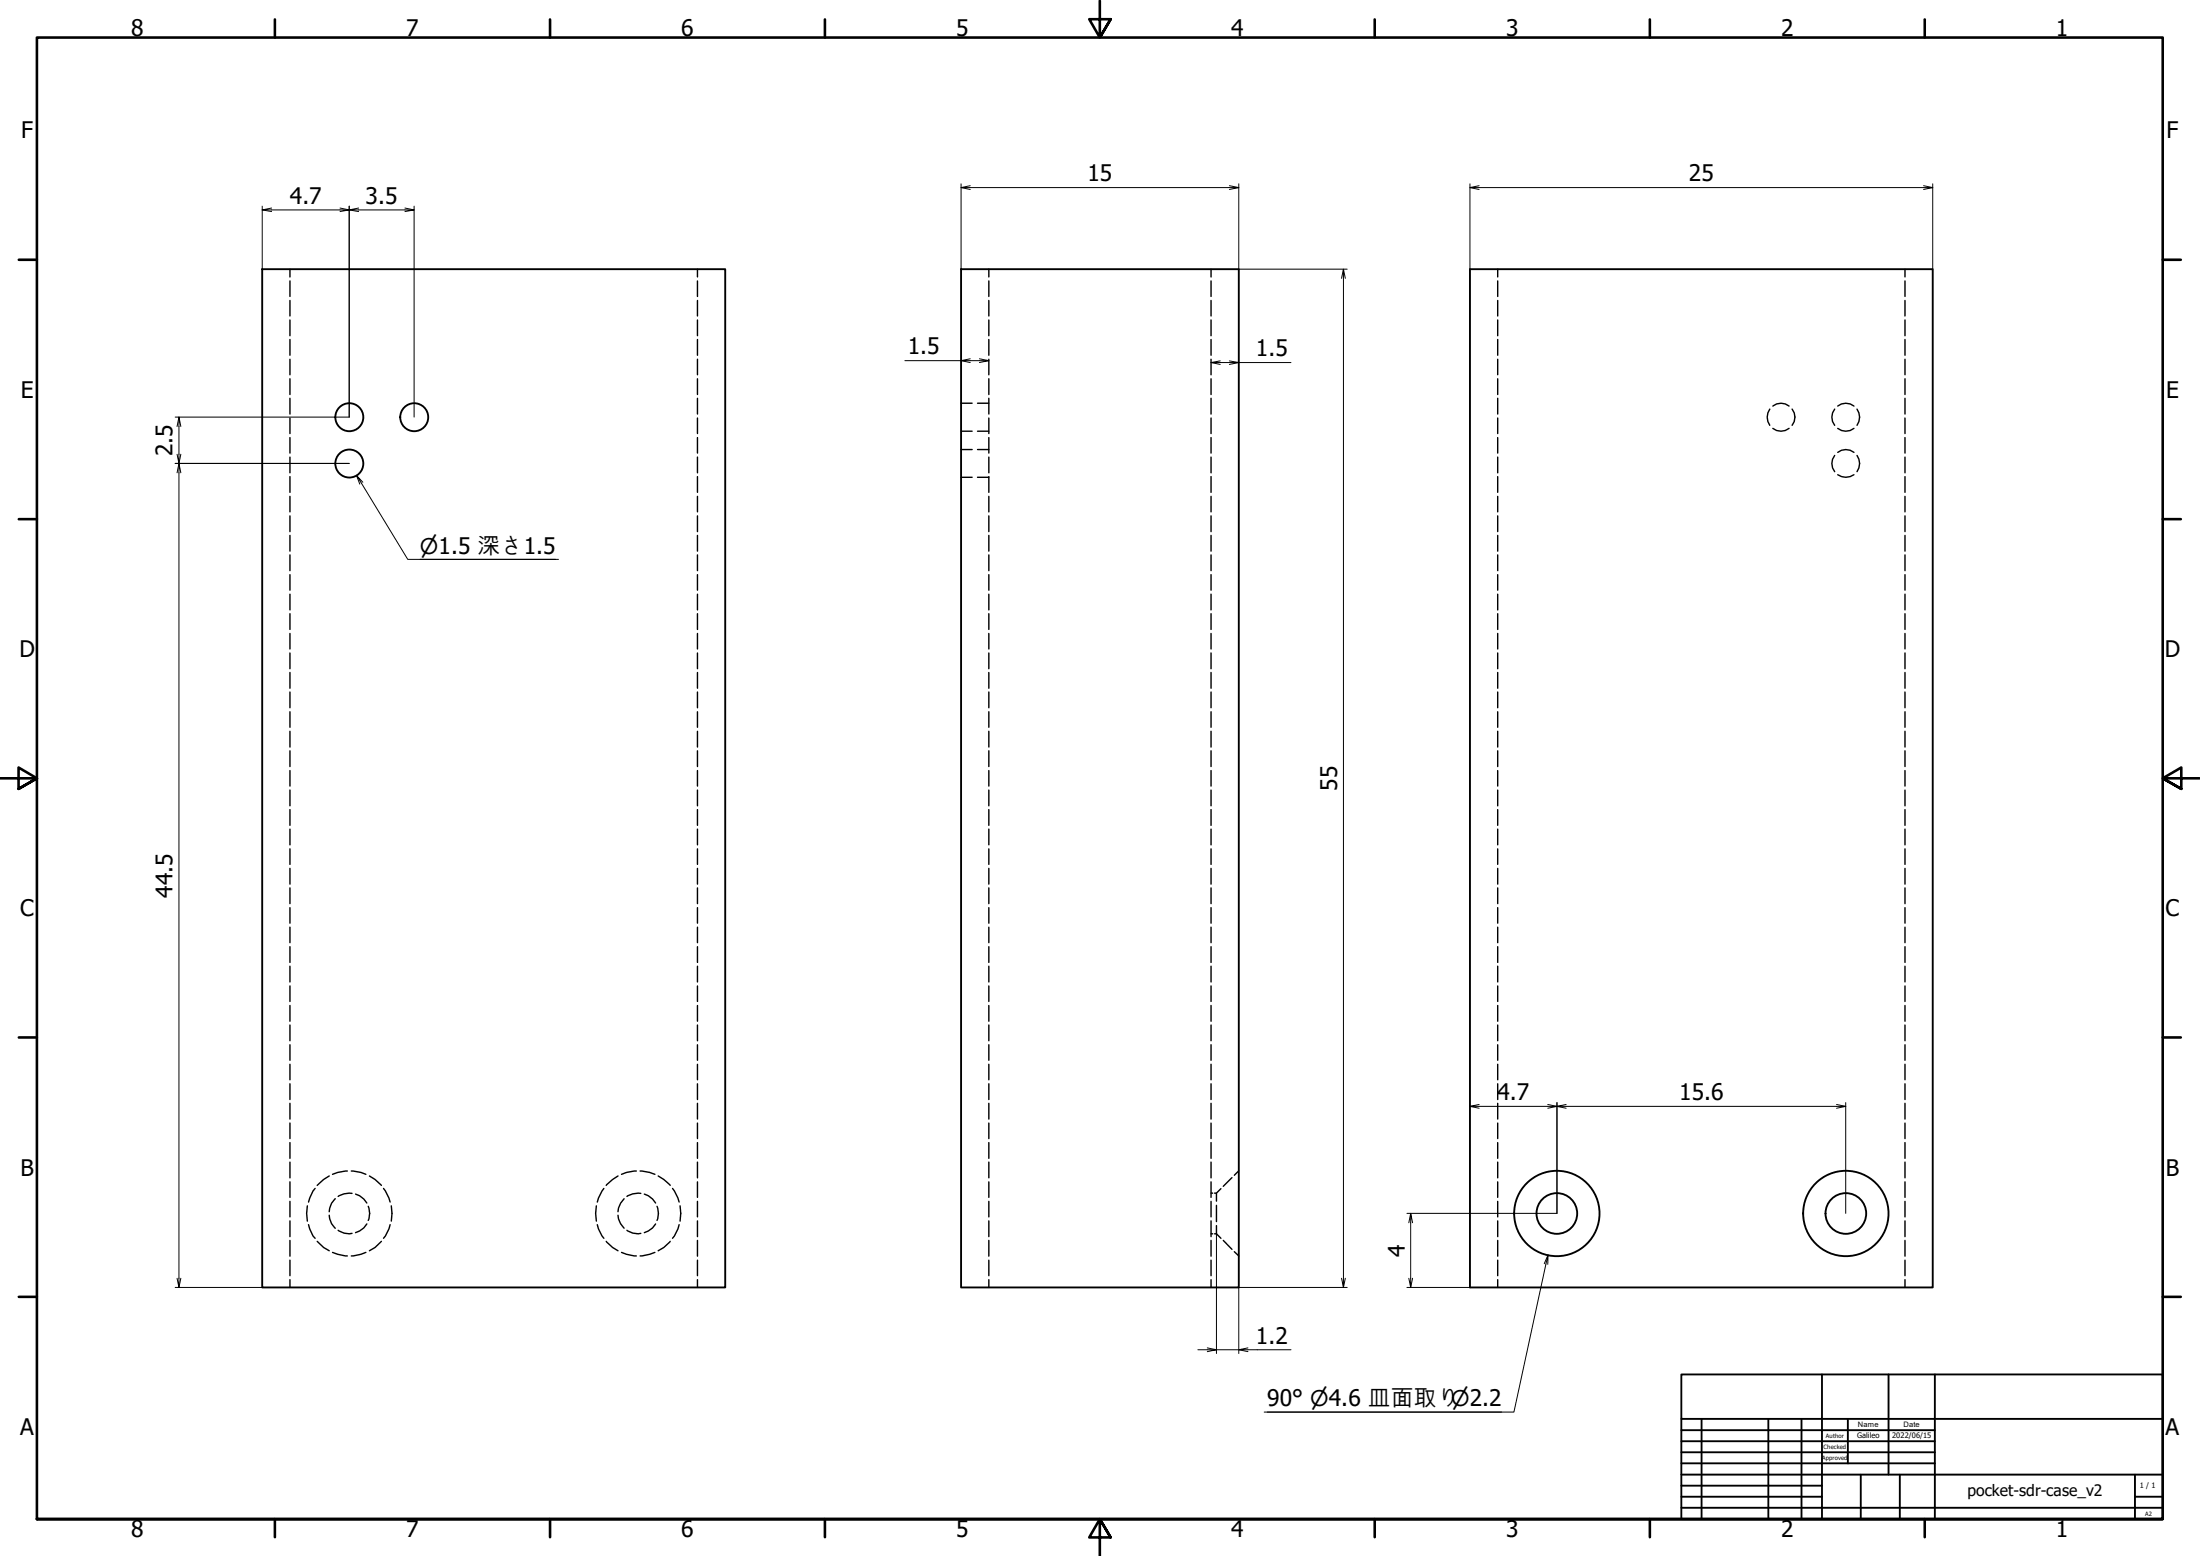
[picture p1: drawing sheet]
<svg xmlns="http://www.w3.org/2000/svg" width="594mm" height="420mm" viewBox="0 0 594 420" stroke-linecap="round" stroke-linejoin="round" font-family="sans-serif">
<!-- layer: Hidden (ISO) -->
<g fill="none" stroke="#000" stroke-width=".38">
<path d="M78.3 72.7v2.1M78.3 75.9v4.2M188.3 72.7v2.1M188.3 75.9v4.2M267 72.7v2.1M267 75.9v4.2M327 72.7v2.1M327 75.9v4.2M404.4 72.7v2.1M404.4 75.9v4.2M514.4 72.7v2.1M514.4 75.9v4.2"/>
<path d="M78.3 81.1v4.2M78.3 86.4v4.3M78.3 91.7v4.2M78.3 97v4.2M188.3 81.1v4.2M188.3 86.4v4.3M188.3 91.7v4.2M188.3 97v4.2M267 81.1v4.2M267 86.4v4.3M267 91.7v4.2M267 97v4.2"/>
<path d="M327 81.1v4.2M327 86.4v4.3M327 91.7v4.2M327 97v4.2M404.4 81.1v4.2M404.4 86.4v4.3M404.4 91.7v4.2M404.4 97v4.2M514.4 81.1v4.2M514.4 86.4v4.3M514.4 91.7v4.2M514.4 97v4.2"/>
<path d="M78.3 102.3v4.2M78.3 107.5v4.3M78.3 112.9v4.2M78.3 118.2v4.1M188.3 102.3v4.2M188.3 107.5v4.3M188.3 112.9v4.2M188.3 118.2v4.1M259.5 116.4h3M259.5 108.9h3M264 116.4h3M264 108.9h3"/>
<path d="M267 102.3v4.2M267 107.5v4.3M267 112.9v4.2M267 118.2v4.1M327 102.3v4.2M327 107.5v4.3M327 112.9v4.2M327 118.2v4.1M404.4 102.3v4.2M404.4 107.5v4.3M404.4 112.9v4.2M404.4 118.2v4.1"/>
<path d="M477.9 110.5a3.8 3.8 0 0 0 0 4.4M478.7 115.7a3.5 3.5 0 0 0 4.4 0M478.7 109.6a3.5 3.5 0 0 1 4.4 0M483.9 110.5a3.5 3.5 0 0 1 0 4.4M495.4 110.5a3.5 3.5 0 0 0 0 4.4M496.3 115.7a3.5 3.5 0 0 0 4.3 0M496.3 109.6a3.5 3.5 0 0 1 4.3 0M501.5 110.5a3.8 3.8 0 0 1 0 4.4M514.4 102.3v4.2M514.4 107.5v4.3M514.4 112.9v4.2M514.4 118.2v4.1"/>
<path d="M78.3 123.4v4.3M78.3 128.7v4.2M78.3 134v4.2M78.3 139.3v4.3M188.3 123.4v4.3M188.3 128.7v4.2M188.3 134v4.2M188.3 139.3v4.3M259.5 128.9h3M259.5 121.4h3M264 128.9h3M264 121.4h3"/>
<path d="M267 123.4v4.3M267 128.7v4.2M267 134v4.2M267 139.3v4.3M327 123.4v4.3M327 128.7v4.2M327 134v4.2M327 139.3v4.3M404.4 123.4v4.3M404.4 128.7v4.2M404.4 134v4.2M404.4 139.3v4.3"/>
<path d="M495.4 123a3.5 3.5 0 0 0 0 4.4M496.3 128.2a3.8 3.8 0 0 0 4.3 0M496.3 122.2a3.5 3.5 0 0 1 4.3 0M501.5 123a3.8 3.8 0 0 1 0 4.4M514.4 123.4v4.3M514.4 128.7v4.2M514.4 134v4.2M514.4 139.3v4.3M78.3 144.6v4.2M78.3 149.8v4.3M78.3 155.2v4.2M188.3 144.6v4.2"/>
<path d="M188.3 149.8v4.3M188.3 155.2v4.2M267 144.6v4.2M267 149.8v4.3M267 155.2v4.2M327 144.6v4.2M327 149.8v4.3M327 155.2v4.2M404.4 144.6v4.2M404.4 149.8v4.3M404.4 155.2v4.2M514.4 144.6v4.2"/>
<path d="M514.4 149.8v4.3M514.4 155.2v4.2M78.3 160.4v4.3M78.3 165.7v4.3M78.3 171v4.2M78.3 176.3v4.3M188.3 160.4v4.3M188.3 165.7v4.3M188.3 171v4.2M188.3 176.3v4.3M267 160.4v4.3M267 165.7v4.3"/>
<path d="M267 171v4.2M267 176.3v4.3M327 160.4v4.3M327 165.7v4.3M327 171v4.2M327 176.3v4.3M404.4 160.4v4.3M404.4 165.7v4.3M404.4 171v4.2M404.4 176.3v4.3M514.4 160.4v4.3M514.4 165.7v4.3"/>
<path d="M514.4 171v4.2M514.4 176.3v4.3M78.3 181.6v4.2M78.3 186.9v4.2M78.3 192.2v4.2M78.3 197.5v4.2M188.3 181.6v4.2M188.3 186.9v4.2M188.3 192.2v4.2M188.3 197.5v4.2M267 181.6v4.2M267 186.9v4.2"/>
<path d="M267 192.2v4.2M267 197.5v4.2M327 181.6v4.2M327 186.9v4.2M327 192.2v4.2M327 197.5v4.2M404.4 181.6v4.2M404.4 186.9v4.2M404.4 192.2v4.2M404.4 197.5v4.2M514.4 181.6v4.2M514.4 186.9v4.2"/>
<path d="M514.4 192.2v4.2M514.4 197.5v4.2M78.3 202.7v4.3M78.3 208.1v4.2M78.3 213.3v4.3M78.3 218.6v4.3M188.3 202.7v4.3M188.3 208.1v4.2M188.3 213.3v4.3M188.3 218.6v4.3M267 202.7v4.3M267 208.1v4.2"/>
<path d="M267 213.3v4.3M267 218.6v4.3M327 202.7v4.3M327 208.1v4.2M327 213.3v4.3M327 218.6v4.3M404.4 202.7v4.3M404.4 208.1v4.2M404.4 213.3v4.3M404.4 218.6v4.3M514.4 202.7v4.3M514.4 208.1v4.2"/>
<path d="M514.4 213.3v4.3M514.4 218.6v4.3M78.3 223.9v4.2M78.3 229.2v4.2M78.3 234.5v4.2M78.3 239.8v4.2M188.3 223.9v4.2M188.3 229.2v4.2M188.3 234.5v4.2M188.3 239.8v4.2M267 223.9v4.2M267 229.2v4.2"/>
<path d="M267 234.5v4.2M267 239.8v4.2M327 223.9v4.2M327 229.2v4.2M327 234.5v4.2M327 239.8v4.2M404.4 223.9v4.2M404.4 229.2v4.2M404.4 234.5v4.2M404.4 239.8v4.2M514.4 223.9v4.2M514.4 229.2v4.2"/>
<path d="M514.4 234.5v4.2M514.4 239.8v4.2M78.3 245.1v4.2M78.3 250.4v4.2M78.3 255.6v4.3M188.3 245.1v4.2M188.3 250.4v4.2M188.3 255.6v4.3M267 245.1v4.2M267 250.4v4.2M267 255.6v4.3M327 245.1v4.2"/>
<path d="M327 250.4v4.2M327 255.6v4.3M404.4 245.1v4.2M404.4 250.4v4.2M404.4 255.6v4.3M514.4 245.1v4.2M514.4 250.4v4.2M514.4 255.6v4.3M78.3 260.9v4.3M78.3 266.2v4.2M78.3 271.5v4.3M78.3 276.8v4.2"/>
<path d="M188.3 260.9v4.3M188.3 266.2v4.2M188.3 271.5v4.3M188.3 276.8v4.2M267 260.9v4.3M267 266.2v4.2M267 271.5v4.3M267 276.8v4.2M327 260.9v4.3M327 266.2v4.2M327 271.5v4.3M327 276.8v4.2"/>
<path d="M404.4 260.9v4.3M404.4 266.2v4.2M404.4 271.5v4.3M404.4 276.8v4.2M514.4 260.9v4.3M514.4 266.2v4.2M514.4 271.5v4.3M514.4 276.8v4.2M78.3 282.1v4.2M78.3 287.4v4.2M78.3 292.7v4.2M78.3 297.9v4.3"/>
<path d="M188.3 282.1v4.2M188.3 287.4v4.2M188.3 292.7v4.2M188.3 297.9v4.3M267 282.1v4.2M267 287.4v4.2M267 292.7v4.2M267 297.9v4.3M327 282.1v4.2M327 287.4v4.2M327 292.7v4.2M327 297.9v4.3"/>
<path d="M404.4 282.1v4.2M404.4 287.4v4.2M404.4 292.7v4.2M404.4 297.9v4.3M514.4 282.1v4.2M514.4 287.4v4.2M514.4 292.7v4.2M514.4 297.9v4.3M78.3 303.3v4.1M78.3 308.5v4.3M78.3 313.8v4.3M78.3 319.1v4.2"/>
<path d="M88.9 317.5l-1.5 1-1.7 1.6M93.8 316.2l-2.6 .4-1.4 .5M94.9 316.2l2.6 .4 1.3 .5M99.8 317.5l1.5 1 1.7 1.6M166.9 317.5l-1.5 1-1.7 1.6M171.8 316.2l-2.6 .4-1.4 .5M172.8 316.2l2.7 .4 1.3 .5M177.7 317.5l1.6 1 1.7 1.6M188.3 303.3v4.1M188.3 308.5v4.3M188.3 313.8v4.3M188.3 319.1v4.2"/>
<path d="M267 303.3v4.1M267 308.5v4.3M267 313.8v4.3M267 319.1v4.2M327 303.3v4.1M327 308.5v4.3M327 313.8v4.3M327 319.1v4.2M332.7 318l-2.4 2.3M334.5 316.1l-1.2 1.3M404.4 303.3v4.1M404.4 308.5v4.3"/>
<path d="M404.4 313.8v4.3M404.4 319.1v4.2M514.4 303.3v4.1M514.4 308.5v4.3M514.4 313.8v4.3M514.4 319.1v4.2M78.3 324.4v4.2M78.3 329.7v4.2M78.3 334.9v4.3M83 325.6l-.2 2 .2 2.1M83.3 330.7l1.2 3 .6 .7M85.1 320.9l-.6 .7-1.2 3"/>
<path d="M85.7 335.2l1.7 1.6 1.5 .9M88.9 328.1a4.6 4.6 0 0 0 1.7 3.5M89.8 338.2l1.4 .5 2.6 .4M90.6 323.7a4.6 4.6 0 0 0-1.7 3.5M91.3 332.2a4.7 4.7 0 0 0 3.8 .8M95.1 322.2a5.5 5.5 0 0 0-3.8 .9M96 322.4l1.1 .5 1.1 .9 .9 1M98.8 338.2l-1.3 .5-2.6 .4M99.1 330.5l-.9 1.1-1.1 .8-1.1 .4M99.4 325.7a5 5 0 0 1 0 3.8M103 335.2l-1.7 1.6-1.5 .9M103.6 320.9l1.4 2.6 .3 1.1"/>
<path d="M105.3 330.7l-.3 1.1-1.4 2.6M105.7 325.6l.2 2-.2 2.1M161 325.6l-.2 2 .2 2.1M161.3 330.7l.3 1.1 1.5 2.6M163.1 320.9l-1.5 2.6-.3 1.1M163.7 335.2l1.7 1.6 1.5 .9M166.9 328.1a5.3 5.3 0 0 0 1.6 3.5M167.8 338.2l1.4 .5 2.6 .4M168.5 323.7a5.3 5.3 0 0 0-1.6 3.5M169.3 332.2a4.7 4.7 0 0 0 3.7 .8M173 322.2a5.5 5.5 0 0 0-3.7 .9M174 322.4l1.1 .5 1.1 .9 .8 1"/>
<path d="M176.8 338.2l-1.3 .5-2.7 .4M177 330.5l-.8 1.1-1.1 .8-1.1 .4M177.4 325.7a5 5 0 0 1 0 3.8M181 335.2l-1.7 1.6-1.6 .9M181.6 320.9l1.5 2.6 .3 1.1M183.4 330.7l-.3 1.1-1.5 2.6M183.6 325.6l.2 2-.2 2.1M188.3 324.4v4.2M188.3 329.7v4.2M188.3 334.9v4.3M267 324.4v4.2M267 329.7v4.2"/>
<path d="M267 334.9v4.3M327 322.2h.5M327 333.2h.5M327 324.4v4.2M327 329.7v4.2M327 334.9v4.3M328 322.2h.5M328 333.2h.5M328.5 325.5v4.4M328.5 330.9v2.3M328.5 333.2l1.2 1.2M329.7 321l-1.2 1.2v2.1"/>
<path d="M330.3 334.9l2.4 2.5M333.3 338l1.2 1.1M404.4 324.4v4.2M404.4 329.7v4.2M404.4 334.9v4.3M514.4 324.4v4.2M514.4 329.7v4.2M514.4 334.9v4.3M78.3 340.3v4.2M78.3 345.5v2.1M188.3 340.3v4.2M188.3 345.5v2.1"/>
<path d="M267 340.3v4.2M267 345.5v2.1M327 340.3v4.2M327 345.5v2.1M404.4 340.3v4.2M404.4 345.5v2.1M514.4 340.3v4.2M514.4 345.5v2.1"/>
</g>
<!-- layer: Visible (ISO) -->
<g fill="none" stroke="#000" stroke-width=".51">
<path d="M70.8 72.7h125v274.9h-125zM259.5 72.7h75v274.9h-75zM396.9 72.7h125v274.9h-125z"/>
<circle cx="94.3" cy="112.7" r="3.8"/>
<circle cx="111.9" cy="112.7" r="3.8"/>
<circle cx="94.3" cy="125.2" r="3.8"/>
<circle cx="420.4" cy="327.7" r="5.5"/>
<circle cx="420.4" cy="327.7" r="11.5"/>
<circle cx="498.4" cy="327.7" r="5.5"/>
<circle cx="498.4" cy="327.7" r="11.5"/>
</g>
<!-- layer: Border (ISO) -->
<g fill="none" stroke="#000" stroke-width=".7">
<path d="M74.2 5.2v4.9M148.5 5.2v4.9M222.8 5.2v4.9M297 .2v9.9l-2.9-4.9h5.8l-2.9 4.9 2.9-4.9M371.2 5.2v4.9M445.5 5.2v4.9M519.7 5.2v4.9M5.1 70.1h4.9M584 70.1h4.9M5.1 140.2h4.9M584 140.2h4.9M0 210.2h10l-5-3v5.8l5-2.8-5 2.8"/>
<path d="M594 210.2h-10l5-3v5.8l-5-2.8 5 2.8M5.1 280.1h4.9M584 280.1h4.9M5.1 350.2h4.9M584 350.2h4.9M10 410.2v-400.1h574v400.1h-574h574M74.2 410.2v4.9M148.5 410.2v4.9M222.8 410.2v4.9M299.9 415.1l-2.9-4.9 2.9 4.9h-5.8l2.9-4.9v10M371.2 410.2v4.9M445.5 410.2v4.9"/>
<path d="M519.7 410.2v4.9"/>
</g>
<!-- layer: Title (ISO) -->
<g fill="none" stroke="#000" stroke-width=".51">
<path d="M454 371.1h130v39.1h-130zM492 371.1v39.1M510 371.1v27.1M522.5 371.1v39.1M454 398.2h130M454 386.2h68.5M454 389.2h68.5M454 392.2h68.5M454 395.1h68.5M454 383.1h130M459.5 383.1v27.1M477.5 383.1v27.1"/>
<path d="M486.5 383.1v27.1M499 383.1v12M502.5 398.2v12M513 398.2v12M576.5 398.2v12M454 401.2h38M454 404.2h38M454 407.1h130M576.5 404.2h7.5"/>
</g>
<!-- layer: Dimension (ISO) -->
<g fill="none" stroke="#000" stroke-width=".27">
<path d="M70.8 56.7l2.5 .4M70.8 55.7v17M73.3 56.2l-2.5 .5h23.5l-2.5 .4M91.8 56.2l5 .9M94.3 55.7v56.9h-47M96.8 56.2l-2.5 .5h17.5l-2.5 .4M109.3 56.2l2.5 .5M111.8 55.7v56.9M259.5 50.7l2.5 .5M259.5 49.6v23.1M262 50.1l-2.5 .6h75l-2.5 .5M332 50.1l2.5 .6"/>
<path d="M334.5 49.6v23.1h29.3M396.9 50.7l2.5 .5M396.9 49.6v23.1M399.4 50.1l-2.5 .6h125l-2.5 .5M519.4 50.1l2.5 .6M521.9 49.6v23.1M362.8 72.7l-.5 2.5M363.3 75.2l-.5-2.5v274.9l-.5-2.4M244.3 97.4h15.2l2.5 .5M262 96.9l-2.5 .5h7.5l-2.5 .5M264.5 96.9l2.5 .5M327 97.9l2.5 .5"/>
<path d="M329.5 97.5l-2.5 .4h7.5l-2.5 .5M332 97.5l2.5 .4h14.1M48.3 112.6l-.5 2.6M48.8 115.2l-.5-2.6v12.5l-.5-2.4M47.3 125.1h47M48.8 127.7l-.5-2.6v222.5l-.5-2.4M48.8 122.7l-1 5M396.9 298.7l2.5 .6M399.4 298.2l-2.5 .5h23.5l-2.4 .6M418 298.2l4.9 1.1M420.4 297.7v29.9h-40.5M422.9 298.2l-2.5 .5h78l-2.5 .6"/>
<path d="M495.9 298.2l2.5 .5M498.4 297.7v29.9M328.5 333.2v32.3M380.9 327.6l-.5 2.6M381.4 330.2l-.5-2.6v20l-.5-2.4M47.3 347.6h23.5M48.8 345.2l-.5 2.4M363.3 345.2l-.5 2.4M363.8 347.6h-29.3v17.9M379.9 347.6h17M381.4 345.2l-.5 2.4M323.5 364.5h5l-2.5 .5"/>
<path d="M326 364l2.5 .5h6l2.5 .5M337 364l-2.5 .5h14.1"/>
</g>
<!-- layer: Symbol (ISO) -->
<path d="M96.3 128.4l.9 2.3M98 130.2l-1.7-1.8 13.8 22.6h40.7M113.4 151h36.7M418 338.9l-1 2.3M418 341.4v-2.5l-9.2 42.4h-67.4M342.2 381.3h63.3" fill="none" stroke="#000" stroke-width=".27"/>
<g font-size="6.2">
<text x="35.4" y="9.8">8</text>
<text x="109.7" y="9.8">7</text>
<text x="184" y="9.8">6</text>
<text x="258.2" y="9.8">5</text>
<text x="332.4" y="9.8">4</text>
<text x="406.7" y="9.8">3</text>
<text x="480.9" y="9.8">2</text>
<text x="555.2" y="9.8">1</text>
<text x="5.7" y="37.4">F</text>
<text x="585" y="37.4">F</text>
<text x="293.6" y="48.9">15</text>
<text x="456.1" y="48.9">25</text>
<text x="78.2" y="55">4.7</text>
<text x="98.7" y="55">3.5</text>
<text x="245.1" y="95.7">1.5</text>
<text x="339.2" y="96.2">1.5</text>
<text x="5.6" y="107.4">E</text>
<text x="584.9" y="107.4">E</text>
<text x="46.6" y="123.2" transform="rotate(-90 46.6 123.2)">2.5</text>
<text x="5.3" y="177.4">D</text>
<text x="584.6" y="177.4">D</text>
<text x="361.1" y="213.5" transform="rotate(-90 361.1 213.5)">55</text>
<text x="46.6" y="242.4" transform="rotate(-90 46.6 242.4)">44.5</text>
<text x="5.5" y="247.4">C</text>
<text x="584.8" y="247.4">C</text>
<text x="404.4" y="297.2">4.7</text>
<text x="453.5" y="297">15.6</text>
<text x="5.5" y="317.4">B</text>
<text x="584.8" y="317.4">B</text>
<text x="379.3" y="339.3" transform="rotate(-90 379.3 339.3)">4</text>
<text x="339.2" y="362.9">1.2</text>
<text x="342.2" y="379.8">90° ⌀4.6 皿面取り⌀2.2</text>
<text x="5.5" y="387.4">A</text>
<text x="584.8" y="387.4">A</text>
<text x="35.4" y="415.1">8</text>
<text x="109.7" y="415.1">7</text>
<text x="184" y="415.1">6</text>
<text x="258.2" y="415.1">5</text>
<text x="332.4" y="415.1">4</text>
<text x="406.7" y="415.1">3</text>
<text x="480.9" y="415.1">2</text>
<text x="555.2" y="415.1">1</text>
</g>
<text font-size="5.8" x="113.4" y="149.5">⌀1.5 深さ1.5</text>
<text font-size="4.3" x="531.3" y="403.8">pocket-sdr-case_v2</text>
<g font-size="2">
<text x="501.5" y="388.4">Galileo</text>
<text x="501.7" y="385.4">Name</text>
<text x="511" y="388.3">2022/06/15</text>
<text x="514" y="385.4">Date</text>
<text x="577.8" y="401.8">1 / 1</text>
</g>
<g font-size="1.6">
<text x="493.1" y="388.3">Author</text>
<text x="492.1" y="394.1">Approved</text>
<text x="492.4" y="391.3">Checked</text>
<text x="579.3" y="409.3">A2</text>
</g>
</svg>
